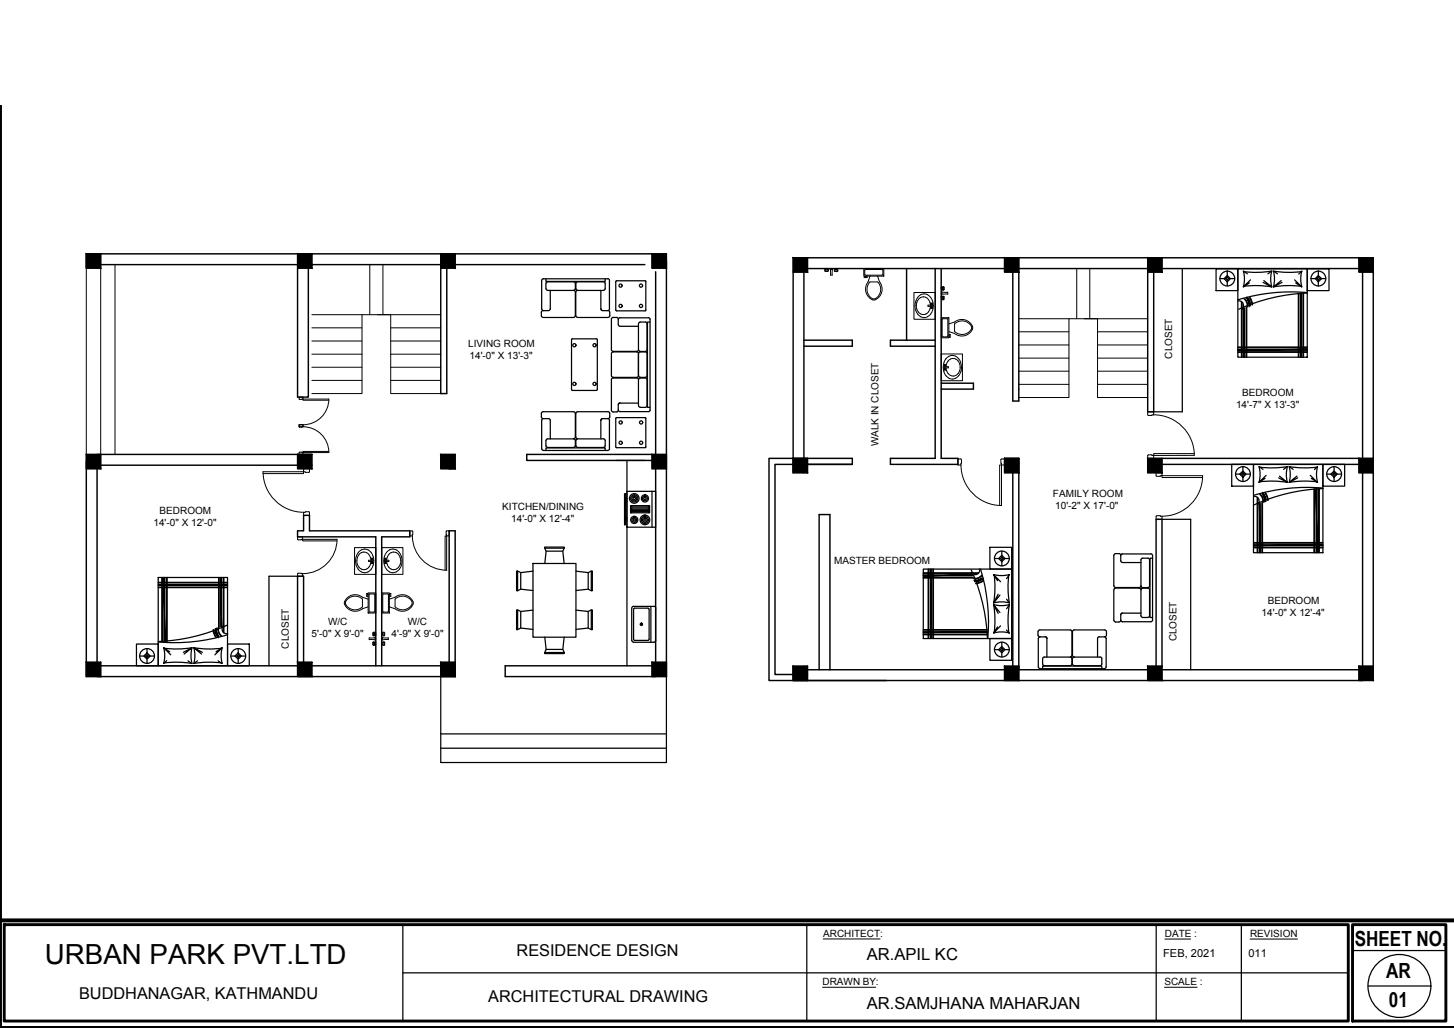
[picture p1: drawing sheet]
<svg xmlns="http://www.w3.org/2000/svg" width="297mm" height="210mm" viewBox="0 0 297 210" stroke-linecap="round" stroke-linejoin="round" font-family="sans-serif">
<!-- layer: walls -->
<g fill="none" stroke="#000" stroke-width=".3">
<path d="M19.8 54v.8M20.6 54h111.1M60.8 54.8v26.3h2.2v-26.3M90 54.8v25.6h1.3v-25.6M133.9 51.8h-116.3v3M133.9 55.5v80.4M136.1 53.3v84.8M162 55.6v40.9M185.2 54.8v14.7M191.1 54.8v38.8h-9.2v1.2h13.8v-1.2h-3.4v-38.8M206.9 55.6v26.3h1.2v-26.3M234.5 55.6v28.5h1.2v-28.5"/>
<path d="M277.6 54.8h-113.4v41.7M278.4 52.6h-114.2v3M278.4 54.8v81.2M280.5 52.6v84.9M164.2 69.5h9.9v1.2h-9.9M191.1 69.5h-9.2v1.2h9.2M192.3 78.2h6.6v1.3h-6.6M17.6 94.2v43.9M19.8 94.2v41.7M19.8 92.8h43.9M19.8 95h43.9M91.8 95.7h.1"/>
<path d="M91.8 95.7h1.2M133.2 92.8h-25.6v1.2h25.6M165 94.8h9.1M174.1 94.8v-1.2h-17v45.4h24M174.1 94.8h-15.8v42.9h6.7M206.9 93.6v43.2M208.1 93.6v43.2M237.4 94.8h40.2M237.4 93.6h40.2M20.6 135.9h72.4M60.8 135.2v-17.5h1.2v17.5M76.8 135.9v-26.3h-16v-1.2h1.2v-3.2h1.2v3.2h20.5v1.2h-5.7v26.3"/>
<path d="M91.8 135.2v-26.8h1.2v29.7h-73.2M133.2 135.9h-30v2.2h30.7M162 136v3h116.4M164.2 136v.8h113.4M167.3 136.8v-31.7h2.2v31.7M236.2 136v-30h1.2v30"/>
</g>
<!-- layer: FUR -->
<g fill="none" stroke="#000" stroke-width=".25">
<path d="M111 56.9h13.2M111 56.9l-.3 .4v5.8l.3 .3M111.5 56.9v.6h12.1v-.6M111.9 57.5h5.3M111.9 57.5l-.4 .4v1l.2 .3 5.5 .1M112.4 59.3v3.9l-.3 .2h-1.1M117.2 57.5l.3 .4v1l-.3 .4 .3 .3v4.9l-.3 .3M118 57.5h5.3M118 57.5l-.4 .4v1l.4 .4M118 59.3l-.4 .3v4.9l.2 .3h6.4l.3-.2 .1-.8M122.7 59.3v3.8M123.3 57.5l.3 .4v1l-.1 .3-5.5 .1"/>
<path d="M124.2 56.9l.3 .4v5.9l-.3 .2h-1.1M126 57.3h5.8M126 57.3l-.2 .2v5.8l.2 .2M131.8 57.3l.2 .2M131.9 57.5v5.8M241.5 54.8v29.3h-5.8M248.4 54.9h4.5v4.4h-4.5zM249.2 56.9h1.3M250.1 56.9l.6-.6 .7 .6-.7 .6zM250.7 55.4v1.3M250.7 57.1v1.3M250.9 56.9h1.3"/>
<path d="M252.9 54.9h14.2v18h-14.2zM254.8 55.9l-.8-.5 .2 1.6-.2 1.6M255.5 57.1l-1.5 1.5 1.2-.8M258.2 57.3l1.6 1.3-1.8-.9M259.8 55.4a19.6 19.6 0 0 1-5.8 .1M259.8 55.4l-.8 .5M259.8 55.4l-.2 1.6 .2 1.6a19.7 19.7 0 0 0-5.8-.1M260.2 55.4l.8 .5M261.7 57.3l-1.6 1.3 1.8-.9M264.5 57.1l1.4 1.5-1.2-.8M265.2 59.9v13M265.3 56l.6-.6-.2 1.6 .2 1.6"/>
<path d="M265.3 59.9v13M265.8 59.9v13M265.9 55.5a19.5 19.5 0 0 1-5.8-.1l.3 1.6-.3 1.6a19.5 19.5 0 0 1 5.8-.1M266.2 59.9v13M266.3 59.9v13M267.1 59.7a37.5 37.5 0 0 0-14.2 1.5M267.1 54.9h4.4v4.4h-4.4zM267.1 59.8a37.5 37.5 0 0 0-14.1 3.4M267.8 56.9h1.3M268.7 56.9l.6-.6 .7 .6-.7 .6zM269.3 55.4v1.3M269.3 57.1v1.3"/>
<path d="M269.5 56.9h1.3M110.6 63.8v.8l.3 .2h6.3M110.9 63.4l-.3 .4M116.9 69.2h4.9M116.9 69.2l-.1 .1v10.2l.1 .2M121.8 69.2l.2 .1v10.4h-5.1M123.1 63.4l-.3-.3 .3 .3M124.2 63.4l.4 .4M125.2 77.1h4.9M126 64.8l-.9 .1-.2 .3 .1 6.4 .3 .1h4.8l.4-.3M126 64.8l.3 .4M126.7 64.9h5.8"/>
<path d="M126.7 64.9l-.4 .3v1.1l.2 .3h3.9M130.4 76.7l.1-4.5-.2-.3h-5l-.4 .3v4.5l.4 .3M130.4 66.1v5.3M130.4 77.5v5.3M130.5 76.7l-.4 .3M130.5 77.5l-.2-.3h-.2h-4.8l-.3 .1-.1 6.5 .2 .3h.9M130.5 76.7l.3 .3M130.5 77.5l.3-.3h1.2l.2 .3M130.5 66.1l.3-.3h1l.4 .3M130.5 71.4l.3 .3 1 .1 .4-.4M130.8 77.1h1M130.8 71.9h1"/>
<path d="M130.8 71.8l-.3 .4M131.9 71.8l.3 .4M132 63.3l-.2 .2h-5.8M132.2 66.1v5.3M132.2 72.2v4.5M132.2 77.5v5.3M132.2 76.7l-.3 .3M132.5 64.9l.3 .3M132.8 65.8h-.5v17.4h.5M132.8 65.2v18.5M252.9 70.9h14.2M252.9 71h14.2"/>
<path d="M252.9 71.8h14.2M252.9 71.4h14.2M252.9 71.9h14.2M252.9 61.4a.96 .96 0 0 1 1.1 .6 .96 .96 0 0 1-.3 1.1M253.6 61.6v11.3M253.7 61.7v11.2M254.2 61l.5 .9 .1 .8M254.2 62.9v10M254.3 61l.5 .9 .1 .7M254.6 62.8v10.1M254.7 62.8v10.1M254.8 60.9a2.25 2.25 0 0 1 .5 1.5"/>
<path d="M255.2 60.8l.4 .7 .2 .8M255.3 60.7l.4 .7 .2 .8M111 85.5h1.1M111 85.5l-.3 .3v5.8l.3 .4M111.5 92v-.5h12.1v.5M111.9 89.6h5.3M111.9 89.6l-.4 .3v1.1l.2 .3 5.5 .1M112.1 85.5l.3 .3v3.8M117.2 84.1h-6.3l-.3 .1v.9l.3 .4M117.2 84.1l.3 .3v4.9M117.5 89.2l-.3 .4 .3 .3v1.1l-.3 .3M117.6 89.2l.4 .4-.4 .4v1l.4 .4 5.5-.1 .1-.3v-1.1l-.3-.3"/>
<path d="M118 89.6h5.3M122.7 85.8v3.8M123.1 85.5h1.1M123.1 85.5l-.3 .3 .3-.3M124.2 85.5l.3 .1v.2v5.8l-.1 .3-13.4 .1M124.2 85.5l.3-.2 .1-.9-.4-.3h-6.4l-.2 .3v4.9M125.8 91.2l.2 .2M125.9 94h5.8M126 85.3h5.8M126 85.3l-.2 .1v5.8M126.3 83.8l-.3 .3M126.3 82.6l.4-.3-.4 .3v1.1l.4 .3h5.8l.3-.3"/>
<path d="M126.7 82.3h3.7M128.1 94v41.9M130.5 82.8l.3 .4M130.8 83.2h1M131.8 85.3l.2 .1M131.9 85.4v5.8M132 91.2l-.2 .2h-5.8M132.2 82.8l-.3 .4M251.6 94.8h4.5v4.5h-4.5zM252.4 96.8h1.3M253.3 96.8l.6-.6 .7 .6-.7 .7zM253.9 95.3v1.3"/>
<path d="M253.9 97v1.3M254.1 96.8h1.3M256.1 94.8h14.2v18.1h-14.2zM257.2 95.3l.2 1.6-.2 1.6M257.2 95.4a19.5 19.5 0 0 0 5.8-.1l-.2 1.6 .2 1.6a19.5 19.5 0 0 0-5.8-.1M257.2 95.3l.8 .5M258.7 97.1l-1.5 1.4 1.2-.8M261.4 97.2l1.6 1.3-1.8-.9M263 95.3l-.8 .5M263.4 95.3l.8 .5M265 97.2l-1.6 1.3 1.7-.9M267.7 97.1l1.5 1.4-1.3-.8"/>
<path d="M268.4 99.8v13.1M268.5 99.8v13.1M269 99.8v13.1M269.1 95.4a19.5 19.5 0 0 1-5.7-.1l.2 1.6-.2 1.6a19.5 19.5 0 0 1 5.7-.1M269.2 95.3l-.7 .6M269.2 95.3l-.3 1.6 .3 1.6M269.4 99.8v13.1M269.5 99.8v13.1M270.3 94.8h4.4v4.5h-4.4zM270.3 99.8a37.5 37.5 0 0 0-14.1 3.3M270.3 99.7a37.5 37.5 0 0 0-14.2 1.4M271 96.8h1.3"/>
<path d="M271.9 96.8l.6-.6 .7 .6-.7 .7zM272.5 95.3v1.3M272.5 97v1.3M272.8 96.8h1.2M32.3 117.9h14.2v18h-14.2zM32.3 120h14.2M32.3 119.9h14.2M32.3 119h14.2M32.3 119.4h14.2M32.3 118.9h14.2M33.1 117.9v13.1M33.2 117.9v13.1"/>
<path d="M33.6 117.9v13.1M34 117.9v13.1M34.1 117.9v13.1M44.7 117.9v10.2M44.8 117.9v10.2M45.2 117.9v10M45.6 117.9v11.3M45.7 117.9v11.3M60.8 117.7h-5.9v18.2M105.7 116.6v4M106.4 116.9v3.4M108.9 116.6l-2.5 .3-.9-.3v4l.9-.3 2.5 .3"/>
<path d="M108.9 115.1h8.8v15h-8.8zM111.3 111.9h4M111.3 115.1l.3-2.6-.3-.8h4l-.3 .8 .3 2.6M111.6 112.5h3.4M117.7 116.6l2.5 .3 .8-.3v4l-.8-.3-2.5 .3M120.2 116.9v3.4M120.8 116.6v4M127.6 100.8h.2v6.3h-.2zM127.8 102.3h.3M127.8 101.8h.3M127.8 105.7h.3M127.8 106.2h.3"/>
<path d="M128.1 100.3h5.8v7.3h-5.8zM128.8 103.2h3.9v1.5h-3.9zM129.1 103.2v1.5M129.1 103.5h3.4M129.1 103.7h3.4M129.1 104h3.4M129.1 104.2h3.4M129.1 104.5h3.4M132.5 103.2v1.5M133.2 100.3v7.3M188.6 116.2h18.1v14.2h-18.1zM188.6 117.5h10"/>
<path d="M188.6 117.1h11.3M188.6 117h11.4M188.6 118h10.2M188.6 117.9h10.2M189.6 116.2v14.2M189.7 116.2v14.2M190.2 116.2v14.2M190.6 116.2v14.2M190.7 116.2v14.2M198.4 116.3a37.2 37.2 0 0 1 3.3 14.1M200.1 116.2a.96 .96 0 0 1-.5 1.1 .96 .96 0 0 1-1.2-.3M200.3 116.2a37.7 37.7 0 0 1 1.5 14.2"/>
<path d="M200.5 117.5l-.9 .5-.7 .1M200.6 117.6l-.9 .5-.8 .1M200.7 118.1a2.25 2.25 0 0 1-1.6 .5M200.8 118.5l-.7 .4-.8 .2M200.8 118.6l-.7 .4-.8 .2M202.2 111.8h4.5v4.4h-4.5zM203 117.3l1.6 .2 1.6-.2M203.1 117.3a19.7 19.7 0 0 1-.1 5.8l1.6-.2 1.6 .2M203.2 114h1.2M203.8 118.6l-.8-1.3 1.4 1.5M204.7 113.4l.6 .6-.6 .7-.7-.7zM204.7 112.5v1.3"/>
<path d="M204.7 114.3v1.2M204.9 114h1.3M206.1 117.3a19.6 19.6 0 0 0 .1 5.8M206.2 117.4l-.6 .7M227.5 113.4v6.2M227.6 119.6l.3 .4M227.9 113l.9 .1 .2 .3M227.9 113l-.3 .4M229.3 113.1h5.8M229.3 113.1l-.3 .3v1.1l.1 .3 4 .1M233.1 119.6l-.4 .4h-4.8M233.1 119.6l.3 .4"/>
<path d="M233.1 114.3v5.3M233.4 114h1.1l.3 .3M233.4 114l-.3 .3M234.8 114.3v5.3l-.3 .4h-1.1M235.1 113.1l.4 .3-.1 13.4-.3 .2h-5.8l-.3-.4v-1l.3-.4M235.5 114h-.6v12.1h.6M237.4 106h5.8v30.8M256.1 110.8h14.2M256.1 110.9h14.2M256.1 111.8h14.2M256.1 111.3h14.2M256.1 111.9h14.2"/>
<path d="M256.1 101.4a.96 .96 0 0 1 1.1 .5 .96 .96 0 0 1-.3 1.2M256.8 101.5v11.4M256.9 101.6v11.3M257.4 101l.5 .9 .1 .7M257.4 102.8v10.1M257.5 100.9l.5 .9 .1 .7M257.8 102.7v10.2M257.9 102.7v10.2M258 100.8a2.25 2.25 0 0 1 .5 1.6M258.4 100.7l.4 .7 .2 .8M258.5 100.6l.4 .8 .2 .8M27.9 131.5h4.4v4.4h-4.4z"/>
<path d="M28.5 134h1.3M30 133.3l.7 .7-.7 .6-.6-.6zM30 132.5v1.2M30 134.2v1.3M30.2 134h1.3M33.4 132.3l.3 1.6-.3 1.6M33.5 132.4a19.5 19.5 0 0 0 5.7-.1l-.2 1.6 .2 1.6a19.5 19.5 0 0 0-5.7-.1M34.1 134.9l-.7 .6M34.7 133.1l-1.3-.8 1.5 1.4M37.5 133.2l1.7-.9-1.6 1.3M38.4 134.9l.8 .6M40.3 134.9l-.7 .6"/>
<path d="M41.3 133.2l-1.7-.9 1.6 1.3M43.5 128.6l.2 .8 .4 .7M43.6 128.6l.2 .8 .4 .7M44.1 128.4a2.25 2.25 0 0 0 .5 1.5M44.1 133.1l1.3-.8-1.5 1.4M44.5 128.2l.1 .7 .5 .9M44.6 134.9l.7 .6M44.6 128.2l.2 1 .4 .6M45.4 132.4a19.5 19.5 0 0 1-5.8-.1l.2 1.6-.2 1.6M45.4 135.4a19.6 19.6 0 0 0-5.8 .1M45.4 132.3l-.2 1.6 .2 1.6M45.7 127.7a.96 .96 0 0 0-.3 1.1 .96 .96 0 0 0 1.1 .6"/>
<path d="M46.4 127.7a37.5 37.5 0 0 1-14.1 3.3M46.5 131.5h4.4v4.4h-4.4zM46.5 129.6a37.5 37.5 0 0 1-14.2 1.5M47.2 134h1.2M48 134l.7-.7 .6 .7-.6 .6zM48.7 132.5v1.2M48.7 134.2v1.3M48.9 134h1.3M105.7 124.5v4.1M106.4 124.9v3.3M108.9 124.6l-2.5 .3-.9-.4v4.1l.9-.4 2.5 .3M111.3 133.2h4"/>
<path d="M111.3 130.1l.3 2.5-.3 .8h4l-.3-.8 .3-2.5M111.6 132.6h3.4M117.7 124.6l2.5 .3 .8-.4v4.1l-.8-.4-2.5 .3M120.2 124.9v3.3M120.8 124.5v4.1M129.4 123.8h4.2l.3 .2v6.8l-.3 .3M129.4 131.1h4.2M129.4 123.8l-.3 .4v6.6l.3 .3M129.5 124.2h3v6.5h-3zM133 123.8v7.3M188.6 128.6h13.1M188.6 129.6h13.1"/>
<path d="M188.6 128.7h13.1M188.6 129.5h13.1M188.6 129.1h13.1M202.2 130.4h4.5v4.4h-4.5zM203 129.2l1.6-.2 1.6 .2M203.2 132.6h1.2M203.9 121.3l-.9 1.8 1.3-1.6M204.3 125.1l-1.3-1.6 .9 1.7M204.4 127.8l-1.4 1.5 .8-1.3M204.7 132l.6 .6-.6 .7-.7-.7zM204.7 131.1v1.3M204.7 132.9v1.2"/>
<path d="M204.9 132.6h1.3M205.6 128.6l.6 .7M205.6 122.3l.6 .8M206.2 123.5a19.6 19.6 0 0 0-.1 5.7M206.2 123.5l-.6 .8M206.2 123.4l-1.6 .3-1.6-.3a19.7 19.7 0 0 1 .1 5.8M212.1 130.4v5.8M212.1 130.4l.4-.4h1l.3 .2 .1 4M212.4 130l-.3-.2-.1-.8 .4-.4 6.4 .1 .2 .3v4.8l-.4 .3M213 136.5v-.5h12.1v.5M213 134.5v1.1l.3 .3h5.3l.4-.3v-1.1M213.6 130l.3 .4"/>
<path d="M218.6 134.2l-5.3-.1-.3 .4M218.6 134.1l.4 .4M219.1 134.5v1.1M219.1 135.6l.3 .3h5.3l.4-.3M219.4 134.2l5.4-.1 .3 .4M219.4 134.1l-.3 .4M224.2 134.2l.1-4 .3-.2 1.2 .1 .2 .3v5.8l-.2 .3h-13.3l-.4-.3M225.1 134.5v1.1M225.7 130l.3-.3v-.9l-.3-.2-6.4 .1-.2 .3v4.8l.3 .3M227.5 120.4v6.3M227.6 126.6l.3 .4M227.9 120.1h4.8l.4 .3"/>
<path d="M227.9 120.1l-.3 .3M229 126.6l-.2 .3-.9 .1M229.3 125.2l-.3 .3M229.3 125.2h3.8M233.1 125.7l.3 .4M233.1 120.4v5.3M233.4 120.1h1.1l.3 .3v5.3M233.4 126.1h1.1M233.4 120.1l-.3 .3M234.8 125.7l-.3 .4"/>
<circle cx="126.8" cy="58.3" r=".33"/>
<circle cx="130.9" cy="58.3" r=".33"/>
<circle cx="250.7" cy="56.9" r="1.51"/>
<circle cx="250.7" cy="56.9" r=".22"/>
<circle cx="269.3" cy="56.9" r="1.51"/>
<circle cx="269.3" cy="56.9" r=".22"/>
<circle cx="117.3" cy="70.5" r=".33"/>
<circle cx="117.3" cy="78.4" r=".33"/>
<circle cx="121.5" cy="78.4" r=".33"/>
<circle cx="121.5" cy="70.5" r=".33"/>
<circle cx="126.8" cy="62.5" r=".33"/>
<circle cx="130.9" cy="62.5" r=".33"/>
<circle cx="126.8" cy="90.4" r=".33"/>
<circle cx="126.8" cy="86.3" r=".33"/>
<circle cx="131" cy="86.3" r=".33"/>
<circle cx="131" cy="90.4" r=".33"/>
<circle cx="253.9" cy="96.8" r="1.51"/>
<circle cx="253.9" cy="96.8" r=".22"/>
<circle cx="272.6" cy="96.8" r="1.51"/>
<circle cx="272.6" cy="96.8" r=".22"/>
<circle cx="129.6" cy="101.8" r=".98"/>
<circle cx="129.6" cy="101.8" r=".73"/>
<circle cx="129.6" cy="106.2" r=".73"/>
<circle cx="129.6" cy="106.2" r=".24"/>
<circle cx="129.6" cy="101.8" r=".24"/>
<circle cx="129.6" cy="101.8" r=".5"/>
<circle cx="129.6" cy="106.2" r=".5"/>
<circle cx="131.8" cy="106.2" r=".98"/>
<circle cx="131.8" cy="106.2" r=".73"/>
<circle cx="131.8" cy="101.8" r=".73"/>
<circle cx="131.8" cy="101.8" r=".24"/>
<circle cx="131.8" cy="106.2" r=".24"/>
<circle cx="131.8" cy="101.8" r=".5"/>
<circle cx="131.8" cy="106.2" r=".5"/>
<circle cx="204.7" cy="114" r="1.51"/>
<circle cx="204.7" cy="114" r=".22"/>
<circle cx="30" cy="133.9" r=".22"/>
<circle cx="30" cy="133.9" r="1.51"/>
<circle cx="48.7" cy="133.9" r=".22"/>
<circle cx="48.7" cy="133.9" r="1.51"/>
<circle cx="131" cy="127.5" r=".24"/>
<circle cx="131" cy="127.5" r=".12"/>
<circle cx="204.7" cy="132.6" r="1.51"/>
<circle cx="204.7" cy="132.6" r=".22"/>
</g>
<!-- layer: Attic Furniture+Man -->
<g fill="none" stroke="#000" stroke-width=".2">
<path d="M17.6 54.8v38M20.6 54.8v38M23.5 54v38.8M75.5 54v10.3M78.2 54v10.3M220 54.8v10.3M222.6 54.8v10.3M63.7 64.3h10.3M63.7 66.9h10.3M63.7 69.6h10.3M63.7 72.3h10.3M63.7 75h10.3"/>
<path d="M63.7 77.7h10.3M77.1 64.3h12.9M79.8 66.9h10.2M79.8 69.6h10.2M79.8 72.3h10.2M79.8 75h10.2M79.8 77.7h10.2M208.1 65.1h10.3M208.1 67.7h10.3M208.1 70.4h10.3M208.1 73.1h10.3M208.1 75.8h10.3"/>
<path d="M208.1 78.5h10.3M221.5 65.1h13M224.2 67.7h10.3M224.2 70.4h10.3M224.2 73.1h10.3M224.2 75.8h10.3M224.2 78.5h10.3M63.7 80.4h10.3v-16.1h5.8v16.1h10.2M208.1 81.2h10.3v-16.1h5.8v16.1h10.3"/>
</g>
<!-- layer: furniture -->
<g fill="none" stroke="#000" stroke-width=".2">
<path d="M61.1 92.4h.8v.4h-.8zM61.1 87.1h.8M61.1 81.1h.8v.4h-.7zM61.1 86.8h.8M61.1 86.8v.3M61.9 81.5h5.3a5.3 5.3 0 0 1-5.3 5.2M61.9 81.5v.2h5.3M61.9 86.8v.3M61.9 87.1a5.3 5.3 0 0 1 5.3 5.3h-5.3M62 96.3h-8.3a8.3 8.3 0 0 0 8.3 8.3M62 95.7h1.2v.6l-.1 .1-1.1-.1zM62 96.3v.4h-8.3"/>
<path d="M67.2 92.2h-5.3v.2M195.7 93.7h.6l.1 .1-.1 1.1h-.6zM196.3 94.9a8.3 8.3 0 0 0 8.3 8.3v-8.3M204.5 93.8l.1-.1h.6v1.2h-.6zM204.6 94.9h-.4v8.3M234.5 84.1h1.2v.6l-1.1 .1-.1-.1zM234.6 92.9l1.1 .1v.6h-1.2v-.6zM235.7 84.7a8.3 8.3 0 0 1 8.3 8.3h-8.3M236.2 96.5h1.2v.6l-1.1 .2-.1-.2zM237.4 97.1h8.3a8.3 8.3 0 0 1-8.3 8.3M237.4 97.1v.4h8.3M244 92.6h-8.3v.4"/>
<path d="M60.8 109.6h1v.5l-.9 .1zM60.9 117l.9 .2v.5h-1zM61.8 110.1h7.1a7 7 0 0 1-7.1 7M61.8 110.1v.3h7M62 104.6l1.1-.1 .1 .7h-1.2zM83.7 108.4l.6 .1-.1 .9h-.5zM84.2 109.4a7 7 0 0 0 7.1 7l-.1-7M91.2 108.4h.6v1h-.6l-.1-.3zM91.2 109.4h-.3v7M236.3 105.3l1.1 .1v.6h-1.2z"/>
</g>
<!-- layer: FUR -->
<g fill="#000" stroke="#000" stroke-width=".2">
<path d="M265.7 59.9l.2 13v-13zM265.7 59.9l.2 13h-.2z"/>
<path d="M254.1 62.9l.2 10v-10zM254.1 62.9l.2 10h-.2z"/>
<path d="M255.4 62v.5h-.2zM255.2 62v.5l.2-.5zM255.3 61.6l.1 .4h-.2zM255.1 61.7l.1 .3 .1-.4zM255.1 61.2l.2 .4-.2 .1zM254.9 61.3l.2 .4v-.5zM254.8 60.8l.3 .4-.2 .1zM254.8 60.8l-.1 .2 .2 .3z"/>
<path d="M252.9 71.5h14.2v-.2zM252.9 71.3h14.2l-14.2 .2z"/>
<path d="M268.9 99.8l.2 13.1v-13.1zM268.9 99.8l.2 13.1h-.2z"/>
<path d="M32.3 119.3v.2l14.2-.2zM32.3 119.5l14.2-.2v.2z"/>
<path d="M188.6 117.6h10v-.2zM188.6 117.4h10l-10 .2z"/>
<path d="M199.1 118.5l.5 .2-.5 .1zM199.1 118.5l.5 .2-.1-.2zM199.5 118.5l.5 .1-.4 .1zM199.5 118.5l.5 .1-.1-.2zM199.9 118.4h.5l-.4 .2zM199.9 118.4h.5l-.1-.2zM200.3 118.2l.4-.1-.3 .3zM200.3 118.2l.4-.1-.1-.1z"/>
<path d="M257.3 102.8l.2 10.1v-10.1zM257.3 102.8l.2 10.1h-.2z"/>
<path d="M258.6 101.9v.5h-.2zM258.4 102v.4l.2-.5zM258.5 101.5l.1 .4-.2 .1zM258.3 101.6l.1 .4 .1-.5zM258.3 101.1l.2 .4-.2 .1zM258.1 101.2l.2 .4v-.5zM258 100.7l.3 .4-.2 .1zM258 100.7l-.1 .2 .2 .3z"/>
<path d="M256.1 111.4h14.2v-.2zM256.1 111.2h14.2l-14.2 .2z"/>
<path d="M33.5 117.9v13.1h.2zM33.5 117.9h.2v13.1z"/>
<path d="M43.9 128.4h.3l-.2 .4zM44.2 128.4l-.2 .4h.2zM44 128.8h.2l-.1 .5zM44.2 128.8l-.1 .5 .2-.1zM44.1 129.3l.2-.1v.5zM44.3 129.2v.5l.1-.1zM44.3 129.7l.1-.1 .1 .4zM44.4 129.6l.1 .4 .2-.1z"/>
<path d="M45.1 117.9v10h.2zM45.1 117.9h.2v10z"/>
<path d="M190.1 116.2v14.2h.2zM190.1 116.2h.2v14.2z"/>
<path d="M188.6 129.2h13.1v-.2zM188.6 129h13.1l-13.1 .2z"/>
</g>
<!-- layer: hatc h -->
<g fill="#000" stroke="#000" stroke-width=".2">
<path d="M17.6 51.8v3h3zM17.6 51.8h3v3z"/>
<path d="M60.8 51.8v3h2.9zM60.8 51.8h2.9v3z"/>
<path d="M90 51.8v3h3zM90 51.8h3v3z"/>
<path d="M133.2 51.8v3h2.9zM133.2 51.8h2.9v3z"/>
<path d="M162 52.6v3h3zM162 52.6h3v3z"/>
<path d="M205.2 52.6v3h2.9zM205.2 52.6h2.9v3z"/>
<path d="M234.5 52.6v3h2.9zM234.5 52.6h2.9v3z"/>
<path d="M277.6 52.6v3h2.9zM277.6 52.6h2.9v3z"/>
<path d="M17.6 92.8v2.9h3zM17.6 92.8h3v2.9z"/>
<path d="M60.8 92.8v2.9h2.9zM60.8 92.8h2.9v2.9z"/>
<path d="M90 92.8v2.9h3zM90 92.8h3v2.9z"/>
<path d="M133.2 92.8v2.9h2.9zM133.2 92.8h2.9v2.9z"/>
<path d="M162 93.6v2.9h3zM162 93.6h3v2.9z"/>
<path d="M205.2 93.6v2.9h2.9zM205.2 93.6h2.9v2.9z"/>
<path d="M234.5 93.6v2.9h2.9zM234.5 93.6h2.9v2.9z"/>
<path d="M277.6 93.6v2.9h2.9zM277.6 93.6h2.9v2.9z"/>
<path d="M17.6 135.2v2.9h3zM17.6 135.2h3v2.9z"/>
<path d="M60.8 135.2v2.9h2.9zM60.8 135.2h2.9v2.9z"/>
<path d="M90 135.2v2.9h3zM90 135.2h3v2.9z"/>
<path d="M133.2 135.2v2.9h2.9zM133.2 135.2h2.9v2.9z"/>
<path d="M162 136v3h3zM162 136h3v3z"/>
<path d="M205.2 136v3h2.9zM205.2 136h2.9v3z"/>
<path d="M234.5 136v3h2.9zM234.5 136h2.9v3z"/>
<path d="M277.6 136v3h2.9zM277.6 136h2.9v3z"/>
</g>
<!-- layer: wall -->
<g fill="none" stroke="#000" stroke-width=".3">
<path d="M17.6 51.8h3v3h-3zM17.6 51.8l3 3M60.8 51.8h2.9v3h-2.9zM60.8 51.8l2.9 3M90 51.8h3v3h-3zM90 51.8l3 3M133.2 51.8h2.9v3h-2.9zM133.2 51.8l2.9 3M162 52.6h3v3h-3zM162 52.6l3 3M205.2 52.6h2.9v3h-2.9zM205.2 52.6l2.9 3"/>
<path d="M234.5 52.6h2.9v3h-2.9zM234.5 52.6l2.9 3M277.6 52.6h2.9v3h-2.9zM277.6 52.6l2.9 3M17.6 92.8h3v2.9h-3zM17.6 92.8l3 2.9M60.8 92.8h2.9v2.9h-2.9zM60.8 92.8l2.9 2.9M90 92.8h3v2.9h-3zM90 92.8l3 2.9M133.2 92.8h2.9v2.9h-2.9zM133.2 92.8l2.9 2.9"/>
<path d="M162 93.6h3v2.9h-3zM162 93.6l3 2.9M205.2 93.6h2.9v2.9h-2.9zM205.2 93.6l2.9 2.9M234.5 93.6h2.9v2.9h-2.9zM234.5 93.6l2.9 2.9M277.6 93.6h2.9v2.9h-2.9zM277.6 93.6l2.9 2.9M17.6 135.2h3v2.9h-3zM17.6 135.2l3 2.9M60.8 135.2h2.9v2.9h-2.9zM60.8 135.2l2.9 2.9"/>
<path d="M90 135.2h3v2.9h-3zM90 135.2l3 2.9M133.2 135.2h2.9v2.9h-2.9zM133.2 135.2l2.9 2.9M162 136h3v3h-3zM162 136l3 3M205.2 136h2.9v3h-2.9zM205.2 136l2.9 3M234.5 136h2.9v3h-2.9zM234.5 136l2.9 3M277.6 136h2.9v3h-2.9zM277.6 136l2.9 3"/>
</g>
<!-- layer: DIM 25 -->
<path d="M205.2 93.6h2.9M90 138.1v17.6h46.1v-17.6M90 149.9h46.1M90 152.8h46.1" fill="none" stroke="#000" stroke-width=".25"/>
<!-- layer: FIXTURES -->
<g fill="none" stroke="#000" stroke-width=".2">
<path d="M168.6 54.8h.5v.3h-.5zM168.6 55.1h-.1v.2h.7v-.2h-.1M168.6 55.3v.1h.5v-.1M169.6 54.9h.5l-.1 1.3h-.3zM169.8 54.8l.1 .2zM170.6 55.1l-.1 .2h.7v-.2h-.2M170.6 54.8h.4v.3h-.4zM170.6 55.3v.1h.4v-.1M176.5 54.8h4.1v1.6h-4.1zM177 56.4v.1h-.4v.2h.5v-.3M177.7 56.4l-.4 1.2a2.38 2.38 0 0 0 1 3.6M179.3 56.4l.4 1.2a2.38 2.38 0 0 1-1 3.6"/>
<path d="M179.3 57.6a2.06 2.06 0 0 1-.9 3.4 2.14 2.14 0 0 1-.7-3.4h1.6M180.4 55.2v.8M180.4 55.2l-.1-.2h-3.4l-.2 .2 .1 1h3.4l.2-.2M186.7 59.7h4.4v5.5h-4.4zM192.3 59.8l.1 .1zM192.3 58.6h.2v.5h-.2zM192.5 58.6l.3-.1v.8h-.3v-.2M192.8 58.6h.1v.5h-.1M193.6 59.7l-1.2-.1v.5h1.2v-.4M178.3 61.2h.4M187.3 61.7a2.13 2.13 0 0 0 .3 2M187.6 61.1a1.26 1.26 0 0 1 2.1 0"/>
<path d="M187.6 63.7a1.26 1.26 0 0 0 2.1 0M187.6 61.2l-.3 .5M187.7 60.5a1.7 1.7 0 0 1 2.8 1 2.35 2.35 0 0 1-1.9 3.3 2.64 2.64 0 0 1-.9-4.3zM189.6 62.3h.8v.3h-.8zM189.7 61.2l.3 .5M190 61.7l.1 .6M190.1 62.5l-.4 1.2M190.1 62.3v-.4h.4v1.1h-.4v-.4M192.3 64.9h1.5v4.1h-1.5zM192.3 72.3h4.3v5.4h-4.3zM192.3 60.6h.2v.5h-.2zM192.5 60.6l.3-.1v.7h-.3v-.1"/>
<path d="M192.7 65.1h.8l.2 .2M192.7 65.1l-.2 .2v3.3l.2 .2M192.8 60.6h.1v.5h-.1M192.8 74a1.74 1.74 0 0 1 1.8-1.4 1.74 1.74 0 0 1 1.7 1.4M192.8 74a2.31 2.31 0 0 0 2 3.4 2.08 2.08 0 0 0 1.5-1.5M193 74.9h.7v.2h-.7zM193.2 74.9v-.5h-.4v1.2h.4v-.5M193.3 75.1l.4 1.2M193.4 74.3l-.1 .6M193.6 65.3v3.3M193.7 68.6l-.2 .2h-.8M193.7 73.7a1.26 1.26 0 0 1 2 0"/>
<path d="M193.7 76.3a1.26 1.26 0 0 0 2 0M193.7 73.7l-.3 .6M193.8 68.3h.3v.6h-.2l-.1-.4M195 65.8l-1.2 .3M195 67.7a2.06 2.06 0 0 0 3.5-.9 2.15 2.15 0 0 0-3.5-.7v1.6M195 65.7a2.38 2.38 0 0 1 3.7 1M195.7 73.7l.3 .6M196 74.3a2.08 2.08 0 0 1-.3 2M196.3 74l.1 1-.1 .9M198.7 66.7v.4M198.7 67.1a2.38 2.38 0 0 1-3.7 1l-1.2-.4M72.4 111.8h4.4v5.5h-4.4z"/>
<path d="M72.8 115.4l.4 .8 .6 .6M72.9 114.5a1.45 1.45 0 0 0 .7 1.5 1.45 1.45 0 0 0 1.6 0l.2-.2M73.8 112.3a2.75 2.75 0 0 0-1 3.1M73.8 112.9l.5-.2 .6 .2M73.8 112.8a1.88 1.88 0 0 0-.9 1.7M73.8 112.3a1.55 1.55 0 0 1 2 .5M74.9 112.8l.5 .4M75.3 114.4h.8v.3h-.8zM75.4 113.2l.4 1.2M75.8 114.6l-.4 1.2M75.8 112.8a2.9 2.9 0 0 1 0 3.4M75.8 116.2a1.57 1.57 0 0 1-2 .6"/>
<path d="M75.9 114.4v-.4h.3v1.1h-.3v-.4M78 111.8h4.3v5.5h-4.3zM78.7 114.4h.7v.3h-.7zM78.9 114.4v-.4h-.3v1.1h.3v-.4M79 114.6a1.4 1.4 0 0 0 .8 1.5 1.4 1.4 0 0 0 1.6-.3M79.1 112.6a1.74 1.74 0 0 1 1.9-.3 1.74 1.74 0 0 1 1.1 1.6 2.18 2.18 0 0 1-2.3 3 2.72 2.72 0 0 1-.7-4.3zM79.9 112.9l.5-.2 .6 .2M79.9 112.8a1.86 1.86 0 0 0-.9 1.6M81 112.8l.4 .4M81.4 113.2a2.08 2.08 0 0 1 0 2.6M70.4 123.3a2.38 2.38 0 0 0 3.7 1l1.1-.4M70.9 122.5a2.2 2.2 0 0 1 3.1-.2l.1 1.6a2.06 2.06 0 0 1-3.5-.9z"/>
<path d="M75.2 122.3l-1.1-.4a2.25 2.25 0 0 0-3.7 1.4M75.2 121.1h1.6v4.1h-1.6zM75.2 121.6l-.1-.4h-.2v.6h.3M75.6 121.3h.8M75.6 121.3l-.2 .2v3.4l1 .1 .2-.2v-3.4l-.2-.1M76.3 131.2h-.1v.4h.1M76.3 129.2h-.1v.5h.1M76.5 131.2l-.2-.1v.7h.2v-.2M76.5 129.2h.3v.5h-.3zM76.5 131.2h.3v.4h-.3zM76.5 129.2v-.1h-.2v.7h.2v-.1M76.6 130.7l-1.2-.1v-.3l1.3-.1-.1 .5"/>
<path d="M76.6 130.4l.2 .1zM78 121.1h1.5v4.1h-1.5zM78 129.2h.2v.5h-.2zM78 130.4l.1 .1zM78 131.2h.2v.4h-.2zM78.2 131.2l.3-.1v.7h-.3v-.2M78.2 129.2v-.1h.3v.7h-.3v-.1M78.4 121.3h.8M78.4 121.3l-.2 .2v3.3l.2 .2 1-.1v-3.4l-.2-.2M78.5 131.2h.1v.4h-.1M78.5 129.2h.1v.5h-.1M79.3 130.6v-.4h-1.2v.5"/>
<path d="M79.3 130.6l-1.2 .1M79.5 122.3l1.2-.4a2.25 2.25 0 0 1 3.7 1.4M79.5 121.6l.2-.4h.1v.6h-.3M80.7 122.3a2.06 2.06 0 0 1 3.5 .9 2.14 2.14 0 0 1-3.5 .7zM84.4 123.3a2.38 2.38 0 0 1-3.7 1l-1.2-.4"/>
<circle cx="190.3" cy="62.1" r=".1"/>
<circle cx="190.3" cy="62.8" r=".1"/>
<circle cx="193" cy="74.6" r=".1"/>
<circle cx="193" cy="75.3" r=".1"/>
<circle cx="76" cy="114.9" r=".1"/>
<circle cx="76" cy="114.2" r=".1"/>
<circle cx="78.7" cy="114.9" r=".1"/>
<circle cx="78.7" cy="114.2" r=".1"/>
</g>
<!-- layer: Boundary -->
<path d="M0 21.5v188.4h297h-297M0 187.9h297" fill="none" stroke="#000" stroke-width=".8"/>
<!-- layer: 0 -->
<g fill="none" stroke="#000" stroke-width=".25">
<path d="M82.3 188.8v19.7M82.3 198.6h193.1M164.8 188.8v19.7M236.2 188.8v19.7M253.6 188.8v19.7M276.3 194.1h19.1M279.5 201.3h12.8"/>
<circle cx="285.9" cy="201.3" r="6.4"/>
</g>
<!-- layer: Text -->
<path d="M168.2 191.7h11.6M238 191.7h5.2M255.4 191.7h9.7M168 201.6h10.9M237.9 201.6h6.7" fill="none" stroke="#000" stroke-width=".2"/>
<!-- layer: 0 -->
<path d="M.9 188.8h274.5v19.7h-274.5zM276.3 188.8h19.1v19.7h-19.1z" fill="none" stroke="#000" stroke-width=".59"/>
<text font-size="5.7" x="9.2" y="196.8">URBAN PARK PVT.LTD</text>
<g font-size="4.3">
<text x="276.8" y="193.2">SHEET NO.</text>
<text x="283.2" y="199.6">AR</text>
<text x="283.7" y="205.6">01</text>
</g>
<g font-size="3.4">
<text x="177.1" y="196">AR.APIL KC</text>
<text x="177.1" y="205.9">AR.SAMJHANA MAHARJAN</text>
</g>
<g font-size="3.3">
<text x="105.5" y="195.2">RESIDENCE DESIGN</text>
<text x="16.2" y="204">BUDDHANAGAR, KATHMANDU</text>
<text x="99.7" y="204.5">ARCHITECTURAL DRAWING</text>
</g>
<g font-size="2.3">
<text x="237.6" y="195.3">FEB, 2021</text>
<text x="255" y="195.3">011</text>
</g>
<g font-size="2">
<text x="95.7" y="70.8">LIVING ROOM</text>
<text x="95.9" y="73.2">14'-0&quot; X 13'-3&quot;</text>
<text x="239.4" y="73.2" transform="rotate(-90 239.4 73.2)">CLOSET</text>
<text x="252.5" y="83.3">14'-7&quot; X 13'-3&quot;</text>
<text x="253.8" y="80.8">BEDROOM</text>
<text x="179.5" y="91.2" transform="rotate(-90 179.5 91.2)">WALK IN CLOSET</text>
<text x="215.1" y="101.6">FAMILY ROOM</text>
<text x="31.3" y="107.3">14'-0&quot; X 12'-0&quot;</text>
<text x="32.6" y="104.9">BEDROOM</text>
<text x="102.6" y="104.2">KITCHEN/DINING</text>
<text x="104.4" y="106.7">14'-0&quot; X 12'-4&quot;</text>
<text x="215.6" y="104">10'-2&quot; X 17'-0&quot;</text>
<text x="170.4" y="115.2">MASTER BEDROOM</text>
<text x="257.7" y="125.8">14'-0&quot; X 12'-4&quot;</text>
<text x="259" y="123.4">BEDROOM</text>
<text x="63.7" y="130.1">5'-0&quot; X 9'-0&quot;</text>
<text x="67" y="127.6">W/C</text>
<text x="80" y="130.1">4'-9&quot; X 9'-0&quot;</text>
<text x="83.3" y="127.6">W/C</text>
<text x="240.3" y="131" transform="rotate(-90 240.3 131)">CLOSET</text>
<text x="59" y="132.5" transform="rotate(-90 59 132.5)">CLOSET</text>
<text x="168.2" y="191.3">ARCHITECT:</text>
<text x="238" y="191.3">DATE :</text>
<text x="255.4" y="191.3">REVISION</text>
<text x="168" y="201.2">DRAWN BY:</text>
<text x="237.9" y="201.2">SCALE :</text>
</g>
</svg>
